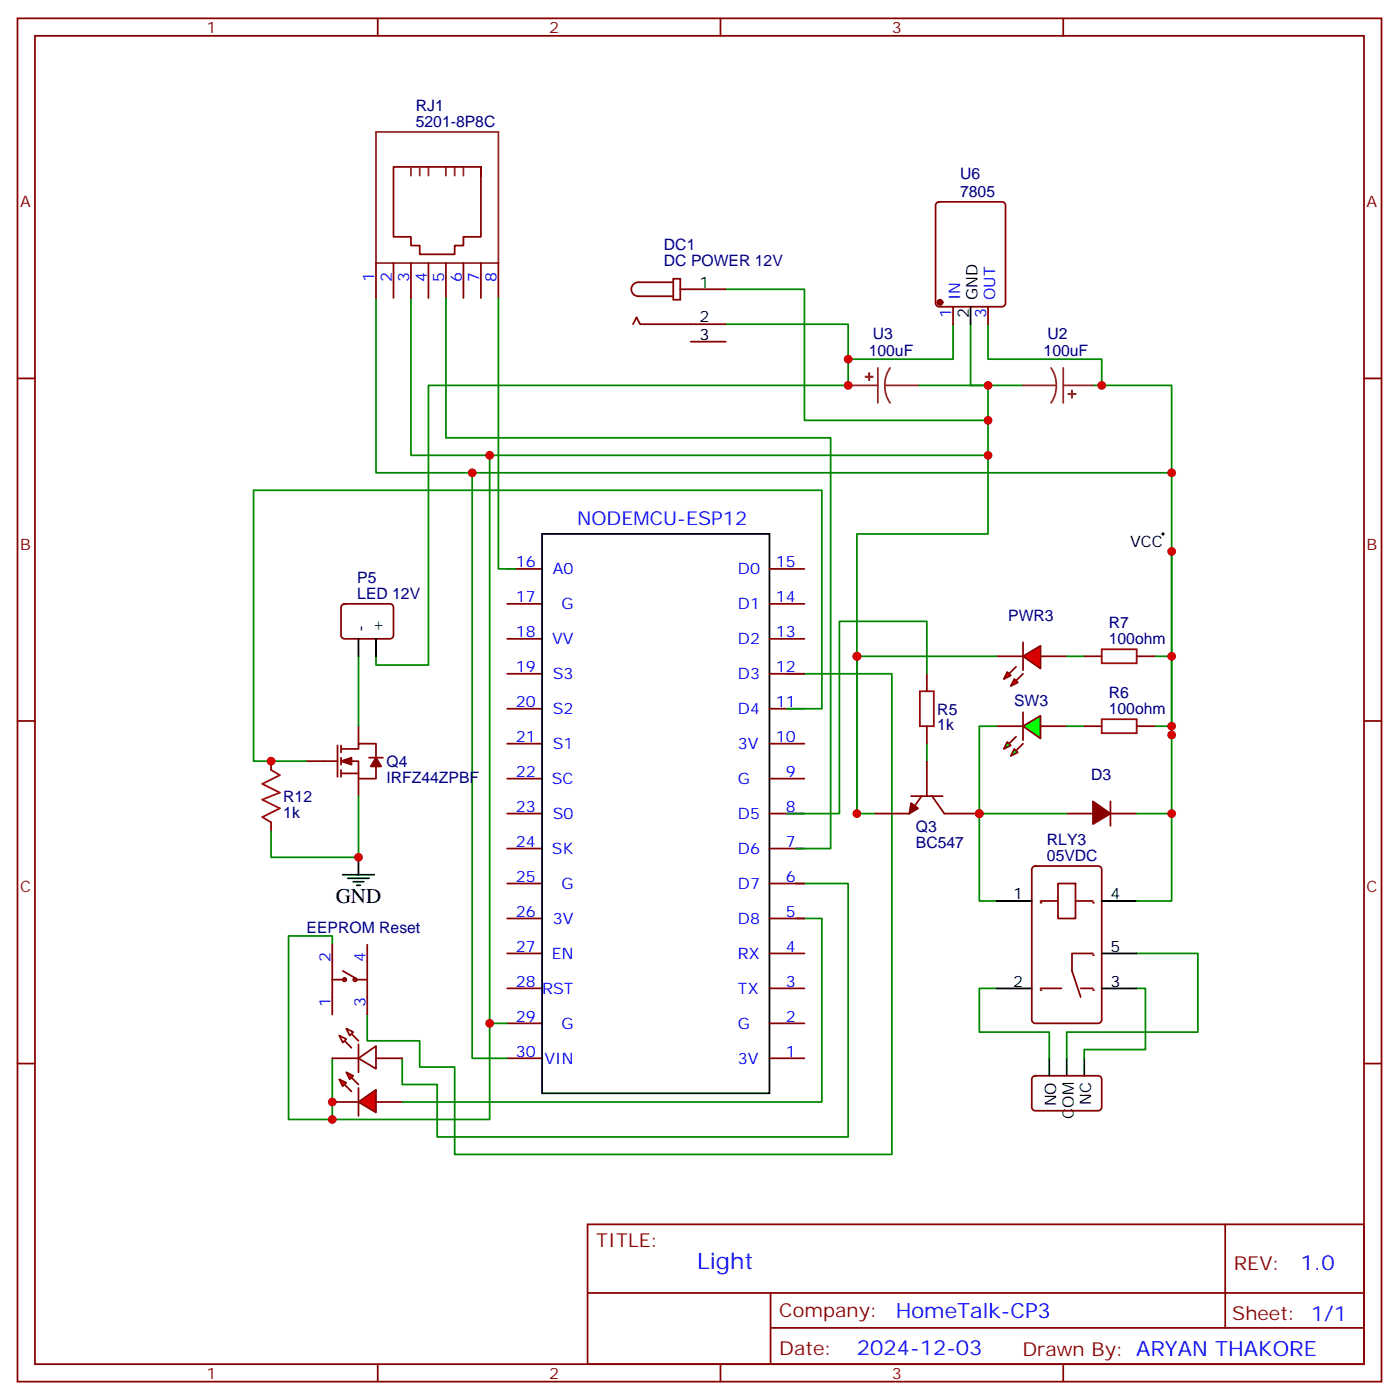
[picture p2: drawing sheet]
<svg xmlns="http://www.w3.org/2000/svg" width="282mm" height="283mm" viewBox="0 0 282 283" stroke-linecap="round" stroke-linejoin="round" font-family="sans-serif">
<path d="M75.8 60.1v35.3h160.6M82.9 60.1v31.8h116.4M192.3 65.4v7.1h-21.2M195.8 65.4v12.4h3.5M199.3 65.4v7.1h22.9v5.3M158.7 136h21.2v97h-88.2v-17.6h-7v-5.3h-10.6v-5.3M160.5 178.3h10.6v51.2h-82.9v-10.6h-7.1v-5.3M67 190.7v-1.8h-8.8v37.1h8.8M98.8 206.6v19.4h-31.8v-12.4" fill="none" stroke="#008700" stroke-width=".35"/>
<g fill="none" stroke="#870000" stroke-width=".35">
<path d="M67 190.7v14.1M67 197.7h2.5M69.1 196l2.5 1.4M71.6 197.7h2.5M74.1 190.7v14.1"/>
<circle cx="69.5" cy="197.7" r=".35"/>
<circle cx="71.6" cy="197.7" r=".35"/>
</g>
<path d="M72.3 213.6l3.5-2.5v4.6z" fill="#fff" stroke="#870000" stroke-width=".35"/>
<path d="M72.3 210.8v5.6z" fill="#f00" stroke="#870000" stroke-width=".35"/>
<g fill="#870000" stroke="#870000" stroke-width=".35">
<path d="M70.9 208.7l1.4 1.4z"/>
<path d="M69.5 210.1l1.4 1.4z"/>
</g>
<g fill="#fff" stroke="#870000" stroke-width=".35">
<path d="M69.8 207.6l1.5 .7-.7 .7z"/>
<path d="M68.4 209l1.4 .7-.7 .7z"/>
</g>
<path d="M67 213.6h5.3M75.8 213.6h5.3" fill="none" stroke="#870000" stroke-width=".35"/>
<g fill="#f00" stroke="#870000" stroke-width=".35">
<path d="M72.3 222.4l3.5-2.4v4.5z"/>
<path d="M72.3 219.6v5.6z"/>
</g>
<g fill="#870000" stroke="#870000" stroke-width=".35">
<path d="M70.9 217.5l1.4 1.4z"/>
<path d="M69.5 218.9l1.4 1.4z"/>
</g>
<g fill="#f00" stroke="#870000" stroke-width=".35">
<path d="M69.8 216.4l1.5 .7-.7 .7z"/>
<path d="M68.4 217.8l1.4 .7-.7 .8z"/>
</g>
<g fill="none" stroke="#870000" stroke-width=".35">
<path d="M97 33.7h-17.6v14.1h3.5v1.8h1.8v1.7h7v-1.7h1.8v-1.8h3.5v-14.1v1.8M75.8 53.1v7M79.4 53.1v7M82.9 53.1v7M86.4 53.1v7M90 53.1v7M93.5 53.1v7M97 53.1v7M100.5 53.1v7M135.8 56.3h1.4v4.2h-1.4zM135.8 57h-7a1.41 1.41 0 0 0-1.4 1.4 1.41 1.41 0 0 0 1.4 1.4h7M137.2 58.4h9.2"/>
<path d="M127.7 65.4l.7-1.4 .7 1.4h17.3M139.3 69h7.1M208.4 217.3l.4-.2h12.7a.71 .71 0 0 1 .7 .7v5.7a.76 .76 0 0 1-.7 .7h-12.7a.76 .76 0 0 1-.7-.7v-5.7zM67 222.4h5.3M75.8 222.4h5.3"/>
</g>
<path d="M146.4 58.4h15.9v26.4h37M146.4 65.4h24.7v12.4h-84.7v56.4h-10.6v-1.7M185.2 77.8h21.2M199.3 77.8v30h-26.4v56.4M220.5 77.8h15.9v70.5M160.5 185.4h5.3v37h-84.7M201.1 199.5h-3.5v8.8h14.1v5.3M229.3 192.4h12.4v15.9h-26.5v5.3M229.3 199.5h1.8v12.3h-12.4v1.8" fill="none" stroke="#008700" stroke-width=".35"/>
<g fill="none" stroke="#8c2424" stroke-width=".35">
<path d="M75.8 26.6h24.7v26.5h-24.7zM82.9 33.7v1.8M84.7 33.7v1.8M86.4 33.7v1.8M90 33.7v1.8M91.7 33.7v1.8M93.5 33.7v1.8M171.1 77.8h6M177.1 74.3v7M178.5 77.8l.2 1.8 .9 1.7M178.5 77.8h6.7M179.6 74.3l-.9 1.6-.2 1.9"/>
<path d="M206.4 77.8h6.7M212 74.3l.8 1.6 .3 1.9M213.1 77.8l-.3 1.8-.8 1.7M214.5 77.8h6M214.5 74.3v7"/>
</g>
<g fill="#8c2424" stroke="#8c2424" stroke-width=".35">
<path d="M175.3 75.3l.1 1.4z"/>
<path d="M174.6 76l1.4 .1z"/>
<path d="M216.2 78.8l.1 1.5z"/>
<path d="M215.5 79.5l1.5 .1z"/>
</g>
<path d="M211.7 213.6v3.5M215.2 213.6v3.5M218.7 213.6v3.5" fill="none" stroke="#000" stroke-width=".35"/>
<path d="M206.4 146.6l3.5-2.1v4.5z" fill="#0f0" stroke="#870000" stroke-width=".35"/>
<path d="M206.4 143.8v5.6z" fill="#f00" stroke="#870000" stroke-width=".35"/>
<g fill="#870000" stroke="#870000" stroke-width=".35">
<path d="M206.4 150.1l-1.4 1.4z"/>
<path d="M205 148.7l-1.4 1.4z"/>
</g>
<g fill="#0f0" stroke="#870000" stroke-width=".35">
<path d="M204.6 151.2l.7 .7-1.4 .7z"/>
<path d="M203.2 149.8l.7 .7-1.4 .7z"/>
</g>
<path d="M201.1 146.6h5.3M209.9 146.6h5.3" fill="none" stroke="#870000" stroke-width=".35"/>
<g fill="#f00" stroke="#870000" stroke-width=".35">
<path d="M206.4 132.5l3.5-2.1v4.5z"/>
<path d="M206.4 129.6v5.7z"/>
</g>
<g fill="#870000" stroke="#870000" stroke-width=".35">
<path d="M206.4 136l-1.4 1.4z"/>
<path d="M205 134.6l-1.4 1.4z"/>
</g>
<g fill="#f00" stroke="#870000" stroke-width=".35">
<path d="M204.6 137.1l.7 .7-1.4 .7z"/>
<path d="M203.2 135.6l.7 .7-1.4 .8z"/>
</g>
<g fill="none" stroke="#870000" stroke-width=".35">
<path d="M201.1 132.5h5.3M209.9 132.5h5.3M187 153.6v7.1M183.8 160.7h6.3M185.9 160.7l-2.5 3.5h-7M188 160.7l2.5 3.5h7.1M208.4 175l.4-.2h12.7a.71 .71 0 0 1 .7 .7v30.3a.76 .76 0 0 1-.7 .8h-12.7a.76 .76 0 0 1-.7-.8v-30.3zM213.4 178.3h3.6v7.1h-3.6zM215.2 164.2h5.3M224 164.2h5.3M224 161.7v5M209.9 181.9h3.5"/>
<path d="M217 181.9h3.5"/>
</g>
<g fill="#870000" stroke="#870000" stroke-width=".35">
<path d="M220.5 161.7l3.5 2.5-3.5 2.1z"/>
<path d="M183.8 162.1l1.4 1.1-1.8 1z"/>
</g>
<path d="M215.2 132.5h3.5M187 150.1v3.5M215.2 164.2h-17.6v17.7h3.5M229.3 164.2h7.1" fill="none" stroke="#008700" stroke-width=".35"/>
<path d="M201.1 181.9h7M201.1 199.5h7M222.2 181.9h7.1M222.2 199.5h7.1M222.2 192.4h7.1" fill="none" stroke="#000" stroke-width=".35"/>
<g fill="#870000">
<circle cx="220.5" cy="182.2" r=".18"/>
<circle cx="209.9" cy="182.2" r=".18"/>
</g>
<path d="M209.9 199.5h4.2M218 199.5h2.5M220.5 192.4h-4.2v3.6l1.7 5.3" fill="none" stroke="#870000" stroke-width=".35"/>
<g fill="#870000">
<circle cx="209.9" cy="199.8" r=".18"/>
<circle cx="220.5" cy="192.8" r=".18"/>
<circle cx="220.5" cy="199.8" r=".18"/>
</g>
<g fill="none" stroke="#008700" stroke-width=".35">
<path d="M90 60.1v28.3h77.6v82.9h-7.1M100.5 60.1v54.7h3.6M95.2 95.4v118.2h7.1M98.8 91.9v114.7h3.5M236.4 111.3v70.6h-7.1M72.3 132.5v14.1M187 136v-10.6h-17.7v38.8h-10.6M201.1 132.5h-28.2v31.7h3.5M232.8 132.5h3.6M158.7 143.1h7.1v-44.1h-114.6v54.6h10.5M201.1 146.6h-3.5v17.6M215.2 146.6h3.5"/>
<path d="M232.8 146.6h3.6M72.3 160.7v12.3h-17.6v-5.3"/>
</g>
<path d="M185.6 139.5h2.8v7.1h-2.8zM222.2 131.1h7.1v2.8h-7.1zM54.7 155.4l1.7 1.1-3.5 1.7 3.5 1.8-3.5 1.4 3.5 1.8-3.5 1.7 1.8 1.1M222.2 145.2h7.1v2.8h-7.1z" fill="none" stroke="#a10000" stroke-width=".35"/>
<g fill="none" stroke="#870000" stroke-width=".35">
<path d="M3.5 3.7h275.2v275.2h-275.2zM7.1 7.2h268.1v268.1h-268.1zM76.2 3.7v3.5M145.3 3.7v3.5M214.5 3.7v3.5M189 41l.4-.3h12.7a.71 .71 0 0 1 .7 .8v19.7a.76 .76 0 0 1-.7 .7h-12.7a.76 .76 0 0 1-.7-.7v-19.7zM3.5 76.4h3.6M192.3 61.9v3.5M199.3 61.9v3.5M275.2 76.4h3.5M102.3 114.8h7.1M155.2 114.8h7.1"/>
<path d="M69 122.1l.5-.2h9.2a.71 .71 0 0 1 .7 .7v5.6a.76 .76 0 0 1-.7 .7h-9.2a.76 .76 0 0 1-.7-.7v-5.6zM102.3 121.9h7.1M102.3 128.9h7.1M102.3 136h7.1M155.2 121.9h7.1M155.2 128.9h7.1M155.2 136h7.1M187 136v3.5M218.7 132.5h3.5M229.3 132.5h3.5M3.5 145.5h3.6M54.7 153.6v1.8"/>
<path d="M61.7 153.6h6.4M68.1 150.5v6.3M68.8 153.6h3.5v3.6h3.5v-2.5M68.8 151.2h3.5v-1.1h3.5v2.8M68.8 150.5v1.4M68.8 152.9v1.4M68.8 155.4v1.4M68.8 156.1h3.5M72.3 146.6v3.5M72.3 157.2v3.5M74.4 152.9h2.9M102.3 143.1h7.1"/>
<path d="M102.3 150.1h7.1M102.3 157.2h7.1M155.2 143.1h7.1M155.2 150.1h7.1M155.2 157.2h7.1M187 146.6v3.5M218.7 146.6h3.5M229.3 146.6h3.5M275.2 145.5h3.5M54.7 166v1.7M102.3 164.2h7.1M102.3 171.3h7.1"/>
<path d="M102.3 178.3h7.1M155.2 164.2h7.1M155.2 171.3h7.1M155.2 178.3h7.1M102.3 185.4h7.1M102.3 192.4h7.1M102.3 199.5h7.1M155.2 185.4h7.1M155.2 192.4h7.1M155.2 199.5h7.1M3.5 214.7h3.6M102.3 206.6h7.1"/>
<path d="M102.3 213.6h7.1M155.2 206.6h7.1M155.2 213.6h7.1M275.2 214.7h3.5M118.5 247.1h156.7v28.2h-156.7zM247.2 247.1v20.9M76.2 275.3v3.6M118.6 261h156.4M145.3 275.3v3.6M155.4 268h119.6M155.4 261v14.1M214.5 275.3v3.6"/>
</g>
<path d="M234.2 107.8h.7M234.6 107.4v.7" fill="none" stroke="#000" stroke-width=".2"/>
<g fill="#870000" stroke="#870000" stroke-width=".35">
<path d="M75.8 152.9l1.1 1.8h-2.1z"/>
<path d="M68.8 153.6l2.1-.7v1.4z"/>
<circle cx="189.6" cy="61" r=".53"/>
</g>
<path d="M195.8 61.9v3.5M109.4 107.8h45.8v112.9h-45.8zM72.3 128.9v3.6M75.8 128.9v3.6M69.1 176.6h6.4M70.2 177.3h4.2M71.3 178h2.1M72 178.7h.7M72.3 173v3.6" fill="none" stroke="#000" stroke-width=".35"/>
<g fill="#c00">
<circle cx="199.3" cy="91.9" r=".88"/>
<circle cx="236.4" cy="95.4" r=".88"/>
<circle cx="171.1" cy="72.5" r=".88"/>
<circle cx="222.3" cy="77.8" r=".88"/>
<circle cx="67" cy="226" r=".88"/>
<circle cx="67" cy="222.4" r=".88"/>
<circle cx="199.3" cy="84.8" r=".88"/>
<circle cx="199.3" cy="77.8" r=".88"/>
<circle cx="197.6" cy="164.2" r=".88"/>
<circle cx="236.4" cy="132.5" r=".88"/>
<circle cx="236.4" cy="146.6" r=".88"/>
<circle cx="236.4" cy="164.2" r=".88"/>
<circle cx="236.4" cy="148.3" r=".88"/>
<circle cx="236.4" cy="111.3" r=".88"/>
<circle cx="172.9" cy="132.5" r=".88"/>
<circle cx="172.9" cy="164.2" r=".88"/>
<circle cx="95.3" cy="95.4" r=".88"/>
<circle cx="54.7" cy="153.6" r=".88"/>
<circle cx="72.3" cy="173" r=".88"/>
<circle cx="171.1" cy="77.8" r=".88"/>
<circle cx="98.8" cy="91.9" r=".88"/>
<circle cx="98.8" cy="206.6" r=".88"/>
</g>
<text font-size="4.6" fill="#00f" x="140.6" y="256.1">Light</text>
<text font-size="4.2" x="67.7" y="182.2">GND</text>
<g font-size="4.2" fill="#00f">
<text x="262.3" y="256.4">1.0</text>
<text x="180.7" y="265.9">HomeTalk-CP3</text>
<text x="172.9" y="273.6">2024-12-03</text>
</g>
<text font-size="3.9" fill="#00f" x="116.4" y="106">NODEMCU-ESP12</text>
<g font-size="3.9" fill="#800">
<text x="120.3" y="251.7">TITLE:</text>
<text x="248.9" y="256.4">REV:</text>
<text x="157.2" y="265.9">Company:</text>
<text x="248.6" y="266.5">Sheet: 1/1</text>
<text x="157.2" y="273.6">Date:</text>
<text x="206.2" y="273.7">Drawn By: ARYAN THAKORE</text>
</g>
<g font-size="3.2" fill="#800">
<text x="41.6" y="6.7">1</text>
<text x="110.8" y="6.7">2</text>
<text x="179.9" y="6.7">3</text>
<text x="4.1" y="41.8">A</text>
<text x="275.7" y="41.8">A</text>
<text x="4.1" y="110.9">B</text>
<text x="275.7" y="110.9">B</text>
<text x="4.1" y="180.1">C</text>
<text x="275.7" y="180.1">C</text>
<text x="41.6" y="278.3">1</text>
<text x="110.8" y="278.3">2</text>
<text x="179.9" y="278.3">3</text>
</g>
<g font-size="3.2" fill="#000080">
<text x="83.9" y="22.3">RJ1</text>
<text x="83.9" y="25.6">5201-8P8C</text>
<text x="193.7" y="39.7">7805</text>
<text x="193.7" y="36">U6</text>
<text x="133.9" y="53.7">DC POWER 12V</text>
<text x="133.9" y="50.6">DC1</text>
<text x="175.2" y="71.9">100uF</text>
<text x="176" y="68.4">U3</text>
<text x="210.5" y="71.9">100uF</text>
<text x="211.3" y="68.4">U2</text>
<text x="72.1" y="117.7">P5</text>
<text x="72.1" y="120.8">LED 12V</text>
<text x="203.4" y="125.4">PWR3</text>
<text x="223.7" y="130">100ohm</text>
<text x="223.7" y="126.8">R7</text>
<text x="204.6" y="142.5">SW3</text>
<text x="223.7" y="140.9">R6</text>
<text x="189.1" y="147.4">1k</text>
<text x="189.1" y="144.2">R5</text>
<text x="223.7" y="144.1">100ohm</text>
<text x="78" y="154.8">Q4</text>
<text x="57.1" y="161.9">R12</text>
<text x="78" y="158">IRFZ44ZPBF</text>
<text x="220.1" y="157.5">D3</text>
<text x="57.1" y="165">1k</text>
<text x="184.8" y="168">Q3</text>
<text x="184.8" y="171.2">BC547</text>
<text x="211.2" y="173.7">05VDC</text>
<text x="211.2" y="170.6">RLY3</text>
<text x="61.9" y="188.3">EEPROM Reset</text>
</g>
<g font-size="3.2" fill="#00f">
<text x="75.5" y="56.9" transform="rotate(-90 75.5 56.9)">1</text>
<text x="79" y="56.9" transform="rotate(-90 79 56.9)">2</text>
<text x="82.5" y="56.9" transform="rotate(-90 82.5 56.9)">3</text>
<text x="86.1" y="56.9" transform="rotate(-90 86.1 56.9)">4</text>
<text x="89.6" y="56.9" transform="rotate(-90 89.6 56.9)">5</text>
<text x="93.1" y="56.9" transform="rotate(-90 93.1 56.9)">6</text>
<text x="96.7" y="56.9" transform="rotate(-90 96.7 56.9)">7</text>
<text x="100.2" y="56.9" transform="rotate(-90 100.2 56.9)">8</text>
<text x="191.9" y="64.1" transform="rotate(-90 191.9 64.1)">1</text>
<text x="193.7" y="60.6" transform="rotate(-90 193.7 60.6)">IN</text>
<text x="199" y="64.1" transform="rotate(-90 199 64.1)">3</text>
<text x="200.7" y="60.6" transform="rotate(-90 200.7 60.6)">OUT</text>
<text x="104.1" y="114.5">16</text>
<text x="111.5" y="115.9">A0</text>
<text x="148.9" y="115.9">D0</text>
<text x="156.5" y="114.5">15</text>
<text x="104.1" y="121.5">17</text>
<text x="113.2" y="122.9">G</text>
<text x="148.9" y="122.9">D1</text>
<text x="156.5" y="121.5">14</text>
<text x="104.1" y="128.6">18</text>
<text x="111.4" y="130">VV</text>
<text x="148.9" y="130">D2</text>
<text x="156.5" y="128.6">13</text>
<text x="104.1" y="135.6">19</text>
<text x="111.5" y="137.1">S3</text>
<text x="148.9" y="137.1">D3</text>
<text x="156.5" y="135.6">12</text>
<text x="104.1" y="142.7">20</text>
<text x="156.5" y="142.7">11</text>
<text x="104.1" y="149.8">21</text>
<text x="111.5" y="144.1">S2</text>
<text x="148.9" y="144.1">D4</text>
<text x="156.5" y="149.8">10</text>
<text x="111.5" y="151.2">S1</text>
<text x="148.9" y="151.2">3V</text>
<text x="104.1" y="156.8">22</text>
<text x="111.3" y="158.2">SC</text>
<text x="148.9" y="158.2">G</text>
<text x="158.5" y="156.8">9</text>
<text x="104.1" y="163.9">23</text>
<text x="111.5" y="165.3">S0</text>
<text x="148.9" y="165.3">D5</text>
<text x="158.5" y="163.9">8</text>
<text x="104.1" y="170.9">24</text>
<text x="111.3" y="172.3">SK</text>
<text x="148.9" y="172.3">D6</text>
<text x="158.5" y="170.9">7</text>
<text x="104.1" y="178">25</text>
<text x="113.2" y="179.4">G</text>
<text x="148.9" y="179.4">D7</text>
<text x="158.5" y="178">6</text>
<text x="104.1" y="185">26</text>
<text x="158.5" y="185">5</text>
<text x="111.5" y="186.4">3V</text>
<text x="148.9" y="186.4">D8</text>
<text x="66.7" y="194.2" transform="rotate(-90 66.7 194.2)">2</text>
<text x="73.7" y="194.2" transform="rotate(-90 73.7 194.2)">4</text>
<text x="104.1" y="192.1">27</text>
<text x="111.3" y="193.5">EN</text>
<text x="148.9" y="193.5">RX</text>
<text x="158.5" y="192.1">4</text>
<text x="66.7" y="203.3" transform="rotate(-90 66.7 203.3)">1</text>
<text x="73.7" y="203.3" transform="rotate(-90 73.7 203.3)">3</text>
<text x="104.1" y="199.1">28</text>
<text x="109.4" y="200.6">RST</text>
<text x="148.9" y="200.6">TX</text>
<text x="158.5" y="199.1">3</text>
<text x="104.1" y="206.2">29</text>
<text x="113.2" y="207.6">G</text>
<text x="148.9" y="207.6">G</text>
<text x="158.5" y="206.2">2</text>
<text x="104.1" y="213.3">30</text>
<text x="109.8" y="214.7">VIN</text>
<text x="148.9" y="214.7">3V</text>
<text x="158.5" y="213.3">1</text>
</g>
<g font-size="3.2">
<text x="141.1" y="58">1</text>
<text x="141.1" y="65.1">2</text>
<text x="195.4" y="64.1" transform="rotate(-90 195.4 64.1)">2</text>
<text x="197.2" y="60.6" transform="rotate(-90 197.2 60.6)">GND</text>
<text x="141.1" y="68.6">3</text>
<text x="228" y="110.4">VCC</text>
<text x="73.7" y="127.6" transform="rotate(-90 73.7 127.6)">-</text>
<text x="77.3" y="127.6" transform="rotate(-90 77.3 127.6)">+</text>
<text x="204.4" y="181.5">1</text>
<text x="224" y="181.5">4</text>
<text x="224" y="192.1">5</text>
<text x="204.4" y="199.1">2</text>
<text x="224" y="199.1">3</text>
<text x="213.1" y="223.3" transform="rotate(-90 213.1 223.3)">NO</text>
<text x="216.6" y="225.8" transform="rotate(-90 216.6 225.8)">COM</text>
<text x="220.1" y="223" transform="rotate(-90 220.1 223)">NC</text>
</g>
</svg>
